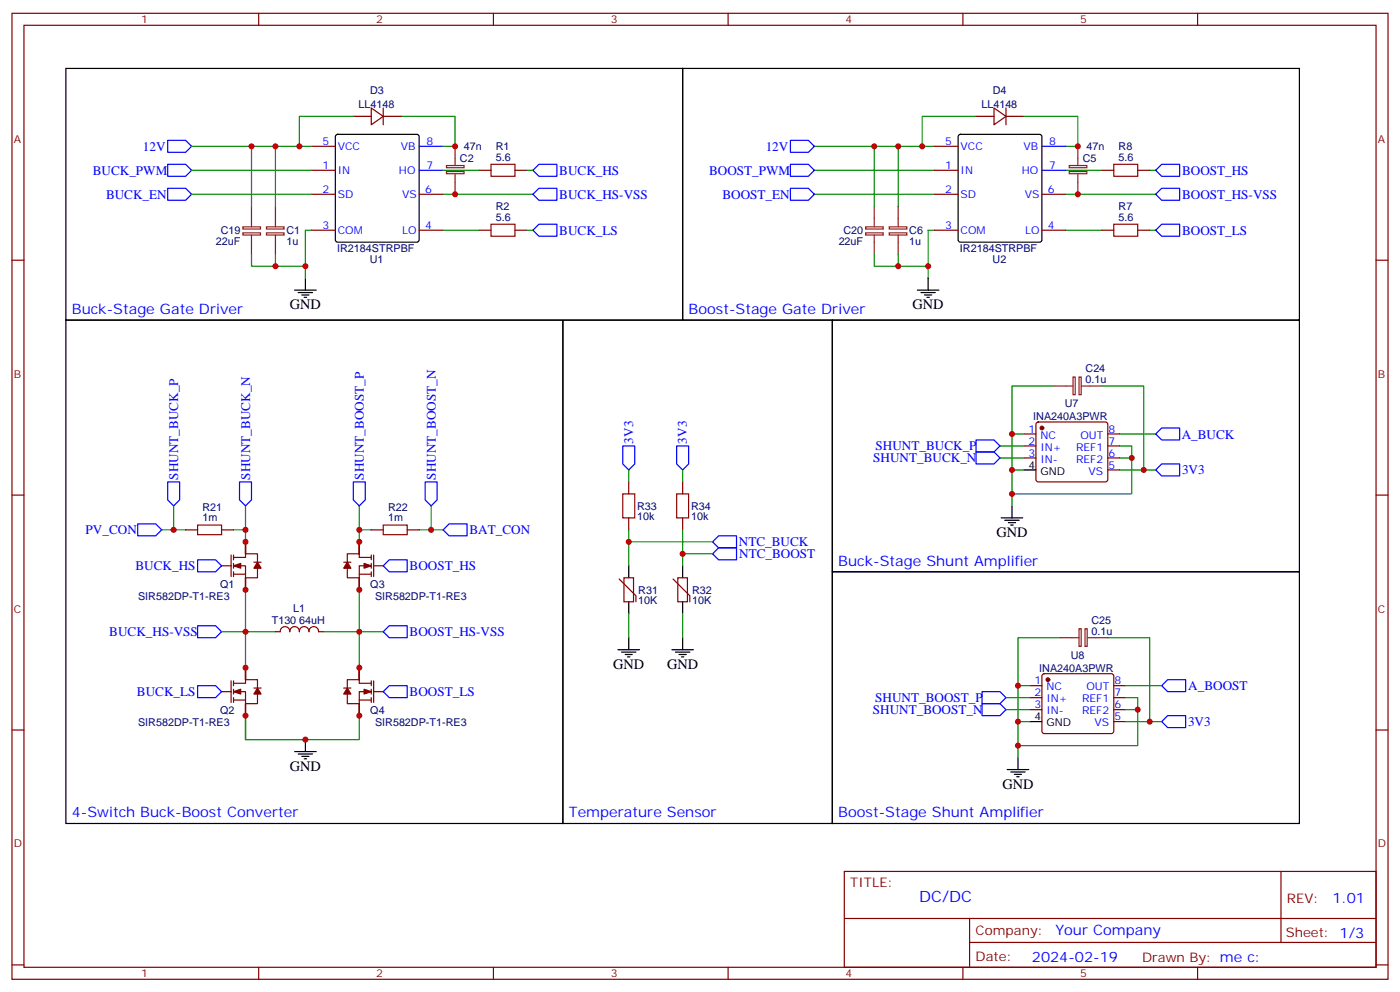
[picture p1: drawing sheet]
<svg xmlns="http://www.w3.org/2000/svg" width="412mm" height="292mm" viewBox="0 0 412 292" stroke-linecap="round" stroke-linejoin="round" font-family="sans-serif">
<g fill="none" stroke="#870000" stroke-width=".35">
<path d="M3.5 3.9h405.4v284.4h-405.4zM7.1 7.4h398.2v277.3h-398.2zM76.2 3.9v3.5M145.3 3.9v3.5M214.5 3.9v3.5M283.6 3.9v3.5M352.8 3.9v3.5M104.1 34.3h5.3M109.4 31.8l3.5 2.5-3.5 2.4zM112.9 34.3h5.3M112.9 31.8v4.9M287.5 34.3h5.3"/>
<path d="M292.8 31.8l3.5 2.5-3.5 2.4zM296.3 34.3h5.3M296.3 31.8v4.9M91.7 50.1h7.1M91.7 57.2h7.1M91.7 43.1h7.1M123.5 57.2h7M141.1 50.1h3.5M151.7 50.1h3.5M275.2 50.1h7M275.2 57.2h7M275.2 43.1h7"/>
<path d="M306.9 57.2h7.1M324.6 50.1h3.5M335.1 50.1h3.6M3.5 76.6h3.6M91.7 67.8h7.1M123.5 67.8h7M141.1 67.8h3.5M151.7 67.8h3.5M275.2 67.8h7M306.9 67.8h7.1M324.6 67.8h3.5M335.1 67.8h3.6"/>
<path d="M405.3 76.6h3.6M301.6 127.7h3.6M301.6 131.3h3.6M301.6 134.8h3.6M305.4 124.4l.5-.2h19.7l.5 .2 .2 .5v16.2l-.2 .5-.5 .3h-19.7l-.5-.3-.2-.5v-16.2zM326.3 127.7h3.5M326.3 131.3h3.5M326.3 134.8h3.5M326.3 138.3h3.5M3.5 145.7h3.6M54.7 156h3.5M65.3 156h3.5"/>
<path d="M72.3 159.5v3.5M105.8 159.5v3.5M109.4 156h3.5M119.9 156h3.6M185.2 141.9v3.5M185.2 152.4v3.6M201.1 141.9v3.5M201.1 152.4v3.6M405.3 145.7h3.6M65.3 166.5h2.8M68.1 163.4v6.3M68.8 166.5h3.5v3.6"/>
<path d="M68.8 164.1h3.5v-1.1h3.5v2.5M68.8 163.4v1.4M68.8 165.8v1.5M68.8 168.3v1.4M68.8 169h3.5M72.3 170.1v3.5M74.8 165.5h2.1M75.8 167.3v2.8h-3.5M101.2 165.5h2.2M102.3 167.3v2.8h3.5M105.8 169h3.6M105.8 170.1v3.5"/>
<path d="M109.4 166.5h-3.6v3.6M109.4 164.1h-3.6v-1.1h-3.5v2.5M109.4 163.4v1.4M109.4 165.8v1.5M109.4 168.3v1.4M110.1 166.5h2.8M110.1 163.4v6.3M182.4 170.4l4.9 5v1.7M183.8 170.1h2.8v7h-2.8zM198.3 170.4l4.9 5v1.7M199.7 170.1h2.8v7h-2.8zM72.3 196.5v3.6"/>
<path d="M81.1 185.9h1.4a1.41 1.41 0 0 1 1.5-1.5 1.41 1.41 0 0 1 1.4 1.5 1.41 1.41 0 0 1 1.4-1.5 1.41 1.41 0 0 1 1.4 1.5M88.2 185.9a1.41 1.41 0 0 1 1.4-1.5 1.41 1.41 0 0 1 1.4 1.5 1.41 1.41 0 0 1 1.4-1.5 1.41 1.41 0 0 1 1.4 1.6l1.4-.1M105.8 196.5v3.6M307.2 198.5l.4-.2h19.8l.5 .2 .2 .5v16.2l-.3 .5-.4 .2h-19.8l-.5-.2-.2-.5v-16.2zM3.5 214.9h3.6M65.3 203.6h2.8M68.1 200.4v6.4M68.8 203.6h3.5v3.5M68.8 201.1h3.5v-1h3.5v2.4M68.8 200.4v1.4M68.8 202.9v1.4M68.8 205.4v1.4"/>
<path d="M68.8 206.1h3.5M72.3 207.1v3.5M74.8 202.5h2.1M75.8 204.3v2.8h-3.5M101.2 202.5h2.2M102.3 204.3v2.8h3.5M105.8 206.1h3.6M105.8 207.1v3.5M109.4 203.6h-3.6v3.5M109.4 201.1h-3.6v-1h-3.5v2.4M109.4 200.4v1.4M109.4 202.9v1.4"/>
<path d="M109.4 205.4v1.4M110.1 203.6h2.8M110.1 200.4v6.4M303.4 201.8h3.5M303.4 205.4h3.5M303.4 208.9h3.5M328.1 201.8h3.5M328.1 205.4h3.5M328.1 208.9h3.5M328.1 212.4h3.5M405.3 214.9h3.6M248.7 256.5h156.6v28.2h-156.6z"/>
<path d="M377.3 256.5v20.9M248.7 270.4h156.5M285.6 277.4h119.6M285.6 270.4v14.1M3.5 284h3.6M76.2 284.7v3.6M145.3 284.7v3.6M214.5 284.7v3.6M283.6 284.7v3.6M352.8 284.7v3.6M405.3 284h3.6"/>
</g>
<g fill="#870000" stroke="#870000" stroke-width=".35">
<path d="M75.8 165.5l1.1 1.8h-2.1z"/>
<path d="M68.8 166.5l2.1-.7v1.5z"/>
<path d="M75.8 202.5l1.1 1.8h-2.1z"/>
<path d="M68.8 203.6l2.1-.7v1.4z"/>
<path d="M102.3 165.5l1.1 1.8h-2.2z"/>
<path d="M107.2 165.8l2.2 .7-2.2 .8z"/>
<path d="M102.3 202.5l1.1 1.8h-2.2z"/>
<path d="M107.2 202.9l2.2 .7-2.2 .7z"/>
<circle cx="306.9" cy="126" r=".53"/>
<circle cx="308.7" cy="200.1" r=".53"/>
</g>
<g fill="none" stroke="#008700" stroke-width=".35">
<path d="M104.1 34.3h-15.9v8.8M118.2 34.3h15.9v8.8h-3.6M287.5 34.3h-15.9v8.8M301.6 34.3h15.9v8.8h-3.5M56.4 43.1h35.3M56.4 57.2h35.3M56.4 50.1h35.3M74.1 43.1v17.6M81.1 43.1v17.6M130.5 57.2h26.5M130.5 50.1h10.6M155.2 50.1h1.8"/>
<path d="M239.9 43.1h35.3M239.9 57.2h35.3M239.9 50.1h35.3M257.5 43.1v17.6M264.6 43.1v17.6M314 57.2h26.4M314 50.1h10.6M338.7 50.1h1.7M74.1 74.8v3.6h7M81.1 74.8v3.6h8.9M91.7 67.8h-1.7v14.1M130.5 67.8h10.6"/>
<path d="M155.2 67.8h1.8M257.5 74.8v3.6h7.1M264.6 74.8v3.6h8.8M275.2 67.8h-1.8v14.1M314 67.8h10.6M338.7 67.8h1.7M310.4 113.6h-12.3v14.1M324.6 113.6h12.3v24.7M185.2 138.3v3.6M201.1 138.3v3.6M294.6 134.8h7M294.6 131.3h7"/>
<path d="M301.6 138.3h-3.5v10.6M301.6 127.7h-3.5v10.6M329.8 134.8h3.6v10.6h-35.3M329.8 131.3h3.6v3.5M329.8 127.7h10.6M329.8 138.3h10.6M47.6 156h7.1M51.2 148.9v7.1M68.8 156h3.5v3.5M72.3 148.9v7.1M105.8 148.9v7.1M109.4 156h-3.6v3.5"/>
<path d="M123.5 156h7M127 148.9v7.1M185.2 156v10.5M185.2 159.5h24.7M201.1 156v10.5M72.3 173.6v22.9M105.8 173.6v22.9M201.1 163h8.8M65.3 185.9h15.8M95.2 185.9h17.7M185.2 180.7v7M201.1 180.7v7"/>
<path d="M312.2 187.7h-12.3v14.1M326.3 187.7h12.4v24.7M72.3 210.6v7.1h33.5v-7.1M296.3 208.9h7.1M296.3 205.4h7.1M303.4 212.4h-3.5v10.6M303.4 201.8h-3.5v10.6M331.6 208.9h3.5v10.6h-35.2M331.6 205.4h3.5v3.5M331.6 201.8h10.6M331.6 212.4h10.6"/>
</g>
<g fill="none" stroke="#00f" stroke-width=".35">
<path d="M49.4 41.3h5.3l1.7 1.8-1.7 1.7h-5.3zM49.4 48.4h5.3l1.7 1.7-1.7 1.8h-5.3zM49.4 55.4h5.3l1.7 1.8-1.7 1.7h-5.3zM123.5 50.1h7M123.5 43.1h7M157 50.1l1.7-1.7h5.3v3.5h-5.3zM157 57.2l1.7-1.8h5.3v3.5h-5.3zM232.8 55.4h5.3l1.8 1.8-1.8 1.7h-5.3zM232.8 48.4h5.3l1.8 1.7-1.8 1.8h-5.3zM232.8 41.3h5.3l1.8 1.8-1.8 1.7h-5.3zM306.9 50.1h7.1M306.9 43.1h7.1"/>
<path d="M340.4 50.1l1.8-1.7h5.3v3.5h-5.3zM342.2 55.4h5.3v3.5h-5.3l-1.8-1.7zM157 67.8l1.7-1.8h5.3v3.5h-5.3zM340.4 67.8l1.8-1.8h5.3v3.5h-5.3zM183.4 131.3h3.6v5.3l-1.8 1.7-1.8-1.7zM199.3 131.3h3.5v5.3l-1.7 1.7-1.8-1.7zM287.5 129.5h5.3l1.8 1.8-1.8 1.7h-5.3zM287.5 133h5.3l1.8 1.8-1.8 1.8h-5.3zM342.2 126h5.3v3.5h-5.3l-1.8-1.8zM342.2 136.6h5.3v3.5h-5.3l-1.8-1.8zM40.6 154.2h5.3l1.7 1.8-1.7 1.7h-5.3zM49.4 141.9h3.5v5.2l-1.7 1.8-1.8-1.8z"/>
<path d="M70.6 141.9h3.5v5.2l-1.8 1.8-1.7-1.8zM104.1 141.9h3.5v5.2l-1.8 1.8-1.7-1.8zM125.2 141.9h3.6v5.2l-1.8 1.8-1.8-1.8zM130.5 156l1.8-1.8h5.3v3.5h-5.3zM209.9 159.5l1.8-1.8h5.3v3.6h-5.3zM58.2 164.8h5.3l1.8 1.7-1.8 1.8h-5.3zM114.7 164.8h5.2v3.5h-5.2l-1.8-1.8zM209.9 163l1.8-1.7h5.3v3.5h-5.3zM58.2 184.2h5.3l1.8 1.7-1.8 1.8h-5.3zM112.9 185.9l1.8-1.7h5.2v3.5h-5.2zM58.2 201.8h5.3l1.8 1.8-1.8 1.8h-5.3zM112.9 203.6l1.8-1.8h5.2v3.6h-5.2z"/>
<path d="M289.3 203.6h5.3l1.7 1.8-1.7 1.7h-5.3zM289.3 207.1h5.3l1.7 1.8-1.7 1.7h-5.3zM342.2 201.8l1.8-1.7h5.2v3.5h-5.2zM342.2 212.4l1.8-1.8h5.2v3.6h-5.2z"/>
</g>
<g fill="none" stroke="#000" stroke-width=".35">
<path d="M19.4 20.1h181.7v74.1h-181.7zM99 39.8l.5-.3h23.3l.5 .3 .2 .5v30.3l-.3 .5-.4 .2h-23.3l-.5-.2-.2-.5v-30.3zM201.1 20.1h181.7v74.1h-181.7zM282.5 39.8l.4-.3h23.3l.5 .3 .2 .5v30.3l-.2 .5-.5 .2h-23.3l-.5-.2-.2-.5v-30.3zM19.4 94.2h146.4v148.2h-146.4zM86.8 85.4h6.3M87.8 86.1h4.3M88.9 86.8h2.1M89.6 87.5h.7M90 81.9v3.5M165.8 94.2h79.4v148.2h-79.4zM245.2 94.2h137.6v74.1h-137.6z"/>
<path d="M270.2 85.4h6.4M271.3 86.1h4.2M272.3 86.8h2.2M273 87.5h.8M273.4 81.9v3.5M301.6 138.3h3.6M294.9 152.4h6.4M296 153.1h4.2M297 153.8h2.2M297.7 154.6h.7M298.1 148.9v3.5M185.2 166.5v3.6"/>
<path d="M185.2 177.1v3.6M201.1 166.5v3.6M201.1 177.1v3.6M245.2 168.3h137.6v74.1h-137.6zM182 191.2h6.4M183.1 191.9h4.2M184.1 192.7h2.2M184.9 193.4h.7M185.2 187.7v3.5M197.9 191.2h6.4M199 191.9h4.2M200 192.7h2.1"/>
<path d="M200.7 193.4h.7M201.1 187.7v3.5M90 217.7v3.5M303.4 212.4h3.5M86.8 221.2h6.3M87.8 221.9h4.3M88.9 222.6h2.1M89.6 223.3h.7M296.7 226.5h6.3M297.7 227.2h4.3M298.8 227.9h2.1M299.5 228.6h.7"/>
<path d="M299.9 223v3.5"/>
</g>
<g fill="none" stroke="#8c2424" stroke-width=".35">
<path d="M131.5 50.5h5.2v.6h-5.2zM131.5 48.7h5.2v.7h-5.2zM134.1 43.1v5.6M134.1 51.2v6M315 50.5h5.1v.6h-5.1zM315 48.7h5.1v.7h-5.1zM317.5 43.1v5.6M317.5 51.2v6M71.5 66.8h5.2v.6h-5.2zM71.5 68.5h5.2v.7h-5.2zM74.1 60.7v6M74.1 69.2v5.6"/>
<path d="M78.5 66.8h5.2v.6h-5.2zM78.5 68.5h5.2v.7h-5.2zM81.1 60.7v6M81.1 69.2v5.6M255 66.8h5.2v.6h-5.2zM255 68.5h5.2v.7h-5.2zM257.5 60.7v6M257.5 69.2v5.6M261.9 66.8h5.2v.6h-5.2zM261.9 68.5h5.2v.7h-5.2zM264.6 60.7v6M264.6 69.2v5.6"/>
<path d="M310.4 113.6h5.7M316.1 111h.6v5.2h-.6zM317.9 111h.6v5.2h-.6zM318.6 113.6h6M312.2 187.7h5.7M317.9 185.1h.6v5.2h-.6zM319.6 185.1h.7v5.2h-.7zM320.3 187.7h6"/>
</g>
<path d="M144.6 48.4h7.1v3.5h-7.1zM328.1 48.4h7v3.5h-7zM144.6 66h7.1v3.5h-7.1zM328.1 66h7v3.5h-7zM58.2 154.6h7.1v2.8h-7.1zM112.9 154.6h7v2.8h-7zM183.4 145.4h3.6v7h-3.6zM199.3 145.4h3.5v7h-3.5z" fill="none" stroke="#a10000" stroke-width=".35"/>
<g fill="#c00">
<circle cx="72.3" cy="173.6" r=".88"/>
<circle cx="72.3" cy="159.5" r=".88"/>
<circle cx="72.3" cy="210.6" r=".88"/>
<circle cx="72.3" cy="196.5" r=".88"/>
<circle cx="105.8" cy="173.6" r=".88"/>
<circle cx="105.8" cy="159.5" r=".88"/>
<circle cx="105.8" cy="210.6" r=".88"/>
<circle cx="105.8" cy="196.5" r=".88"/>
<circle cx="72.3" cy="185.9" r=".88"/>
<circle cx="105.8" cy="185.9" r=".88"/>
<circle cx="134.1" cy="43.1" r=".88"/>
<circle cx="88.2" cy="43.1" r=".88"/>
<circle cx="271.6" cy="43.1" r=".88"/>
<circle cx="317.5" cy="43.1" r=".88"/>
<circle cx="90" cy="217.7" r=".88"/>
<circle cx="134.1" cy="57.2" r=".88"/>
<circle cx="317.5" cy="57.2" r=".88"/>
<circle cx="273.4" cy="78.4" r=".88"/>
<circle cx="264.6" cy="78.4" r=".88"/>
<circle cx="264.6" cy="43.1" r=".88"/>
<circle cx="257.5" cy="43.1" r=".88"/>
<circle cx="90" cy="78.4" r=".88"/>
<circle cx="81.1" cy="78.4" r=".88"/>
<circle cx="81.1" cy="43.1" r=".88"/>
<circle cx="74.1" cy="43.1" r=".88"/>
<circle cx="51.2" cy="156" r=".88"/>
<circle cx="105.8" cy="156" r=".88"/>
<circle cx="72.3" cy="156" r=".88"/>
<circle cx="127" cy="156" r=".88"/>
<circle cx="298.1" cy="138.3" r=".88"/>
<circle cx="299.9" cy="212.4" r=".88"/>
<circle cx="299.9" cy="219.5" r=".88"/>
<circle cx="335.1" cy="208.9" r=".88"/>
<circle cx="298.1" cy="145.4" r=".88"/>
<circle cx="333.4" cy="134.8" r=".88"/>
<circle cx="299.9" cy="201.8" r=".88"/>
<circle cx="336.9" cy="138.3" r=".88"/>
<circle cx="338.7" cy="212.4" r=".88"/>
<circle cx="298.1" cy="127.7" r=".88"/>
<circle cx="185.2" cy="159.5" r=".88"/>
<circle cx="201.1" cy="163" r=".88"/>
</g>
<text font-size="4.6" fill="#00f" x="270.8" y="265.5">DC/DC</text>
<g font-size="4.2" fill="#00f">
<text x="21.2" y="92.5">Buck-Stage Gate Driver</text>
<text x="202.8" y="92.5">Boost-Stage Gate Driver</text>
<text x="246.9" y="166.5">Buck-Stage Shunt Amplifier</text>
<text x="21.2" y="240.6">4-Switch Buck-Boost Converter</text>
<text x="167.6" y="240.6">Temperature Sensor</text>
<text x="246.9" y="240.6">Boost-Stage Shunt Amplifier</text>
<text x="392.5" y="265.8">1.01</text>
<text x="310.9" y="275.3">Your Company</text>
<text x="304" y="283.1">2024-02-19</text>
</g>
<g font-size="4.2">
<text x="85.4" y="91.1">GND</text>
<text x="268.8" y="91.1">GND</text>
<text x="293.5" y="158.1">GND</text>
<text x="180.6" y="196.9">GND</text>
<text x="196.5" y="196.9">GND</text>
<text x="85.4" y="226.9">GND</text>
<text x="295.3" y="232.2">GND</text>
</g>
<g font-size="3.9" fill="#00f">
<text x="42.1" y="44.3">12V</text>
<text x="225.5" y="44.3">12V</text>
<text x="27.3" y="51.4">BUCK_PWM</text>
<text x="164.7" y="51.4">BUCK_HS</text>
<text x="208.9" y="51.4">BOOST_PWM</text>
<text x="348.2" y="51.5">BOOST_HS</text>
<text x="31.2" y="58.5">BUCK_EN</text>
<text x="164.7" y="58.5">BUCK_HS-VSS</text>
<text x="212.8" y="58.5">BOOST_EN</text>
<text x="348.2" y="58.5">BOOST_HS-VSS</text>
<text x="164.8" y="69">BUCK_LS</text>
<text x="348.2" y="69.1">BOOST_LS</text>
<text x="186.5" y="130.6" transform="rotate(-90 186.5 130.6)">3V3</text>
<text x="202.4" y="130.6" transform="rotate(-90 202.4 130.6)">3V3</text>
<text x="348.1" y="129.1">A_BUCK</text>
<text x="257.2" y="136">SHUNT_BUCK_N</text>
<text x="257.9" y="132.5">SHUNT_BUCK_P</text>
<text x="52.5" y="141.1" transform="rotate(-90 52.5 141.1)">SHUNT_BUCK_P</text>
<text x="73.7" y="141.1" transform="rotate(-90 73.7 141.1)">SHUNT_BUCK_N</text>
<text x="107.2" y="141.1" transform="rotate(-90 107.2 141.1)">SHUNT_BOOST_P</text>
<text x="128.4" y="141.1" transform="rotate(-90 128.4 141.1)">SHUNT_BOOST_N</text>
<text x="348.2" y="139.6">3V3</text>
<text x="25.2" y="157.2">PV_CON</text>
<text x="138.3" y="157.2">BAT_CON</text>
<text x="217.6" y="160.8">NTC_BUCK</text>
<text x="39.9" y="167.8">BUCK_HS</text>
<text x="120.6" y="167.8">BOOST_HS</text>
<text x="217.7" y="164.3">NTC_BOOST</text>
<text x="32.2" y="187.2">BUCK_HS-VSS</text>
<text x="120.6" y="187.3">BOOST_HS-VSS</text>
<text x="350" y="203.2">A_BOOST</text>
<text x="40.4" y="204.9">BUCK_LS</text>
<text x="120.6" y="204.9">BOOST_LS</text>
<text x="257.8" y="206.5">SHUNT_BOOST_P</text>
<text x="257.1" y="210.1">SHUNT_BOOST_N</text>
<text x="350" y="213.7">3V3</text>
</g>
<g font-size="3.9" fill="#800">
<text x="250.5" y="261.1">TITLE:</text>
<text x="379.1" y="265.8">REV:</text>
<text x="287.4" y="275.3">Company:</text>
<text x="378.7" y="275.9">Sheet: 1/3</text>
<text x="287.4" y="283">Date:</text>
<text x="336.4" y="283.1">Drawn By: me c:</text>
</g>
<g font-size="3.2" fill="#800">
<text x="41.6" y="6.9">1</text>
<text x="110.8" y="6.9">2</text>
<text x="179.9" y="6.9">3</text>
<text x="249.1" y="6.9">4</text>
<text x="318.2" y="6.9">5</text>
<text x="4.1" y="42">A</text>
<text x="405.9" y="42">A</text>
<text x="4.1" y="111.2">B</text>
<text x="405.9" y="111.2">B</text>
<text x="4.1" y="180.3">C</text>
<text x="405.9" y="180.3">C</text>
<text x="4.1" y="249.4">D</text>
<text x="405.9" y="249.4">D</text>
<text x="41.6" y="287.7">1</text>
<text x="110.8" y="287.7">2</text>
<text x="179.9" y="287.7">3</text>
<text x="249.1" y="287.7">4</text>
<text x="318.2" y="287.7">5</text>
</g>
<g font-size="3.2" fill="#000080">
<text x="109" y="27.5">D3</text>
<text x="292.5" y="27.5">D4</text>
<text x="105.6" y="31.9">LL4148</text>
<text x="289.1" y="31.9">LL4148</text>
<text x="135.5" y="47.8">C2</text>
<text x="136.6" y="44.2">47n</text>
<text x="146.1" y="47.3">5.6</text>
<text x="146.1" y="44.1">R1</text>
<text x="318.9" y="47.8">C5</text>
<text x="320" y="44.2">47n</text>
<text x="329.5" y="47.3">5.6</text>
<text x="329.5" y="44.1">R8</text>
<text x="146.1" y="64.9">5.6</text>
<text x="146.1" y="61.8">R2</text>
<text x="329.5" y="64.9">5.6</text>
<text x="329.5" y="61.8">R7</text>
<text x="65" y="68.9">C19</text>
<text x="84.4" y="68.9">C1</text>
<text x="248.5" y="68.9">C20</text>
<text x="267.8" y="68.9">C6</text>
<text x="63.6" y="72.1">22uF</text>
<text x="84.4" y="72.1">1u</text>
<text x="99.3" y="74.2">IR2184STRPBF</text>
<text x="108.9" y="77.4">U1</text>
<text x="247" y="72.1">22uF</text>
<text x="267.8" y="72.1">1u</text>
<text x="282.8" y="74.2">IR2184STRPBF</text>
<text x="292.4" y="77.4">U2</text>
<text x="319.8" y="112.7">0.1u</text>
<text x="319.8" y="109.5">C24</text>
<text x="313.6" y="119.9">U7</text>
<text x="304.4" y="123.6">INA240A3PWR</text>
<text x="59.6" y="153.5">1m</text>
<text x="59.6" y="150.3">R21</text>
<text x="114.3" y="153.5">1m</text>
<text x="114.3" y="150.3">R22</text>
<text x="187.7" y="153.2">10k</text>
<text x="187.7" y="150.1">R33</text>
<text x="203.6" y="153.2">10k</text>
<text x="203.6" y="150.1">R34</text>
<text x="64.8" y="173">Q1</text>
<text x="109.1" y="173">Q3</text>
<text x="40.7" y="176.5">SIR582DP-T1-RE3</text>
<text x="110.5" y="176.5">SIR582DP-T1-RE3</text>
<text x="188" y="177.9">10K</text>
<text x="188" y="174.8">R31</text>
<text x="203.9" y="177.9">10K</text>
<text x="203.9" y="174.8">R32</text>
<text x="80.1" y="183.6">T130 64uH</text>
<text x="86.4" y="180.2">L1</text>
<text x="321.5" y="183.6">C25</text>
<text x="321.5" y="186.8">0.1u</text>
<text x="306.1" y="197.7">INA240A3PWR</text>
<text x="315.4" y="194">U8</text>
<text x="40.7" y="213.6">SIR582DP-T1-RE3</text>
<text x="64.8" y="210">Q2</text>
<text x="109.1" y="210">Q4</text>
<text x="110.5" y="213.6">SIR582DP-T1-RE3</text>
</g>
<g font-size="3.2" fill="#00f">
<text x="95" y="42.7">5</text>
<text x="99.5" y="44.1">VCC</text>
<text x="118.1" y="44.1">VB</text>
<text x="125.6" y="42.7">8</text>
<text x="278.4" y="42.7">5</text>
<text x="282.9" y="44.1">VCC</text>
<text x="301.5" y="44.1">VB</text>
<text x="309" y="42.7">8</text>
<text x="95" y="49.8">1</text>
<text x="99.5" y="51.2">IN</text>
<text x="117.5" y="51.2">HO</text>
<text x="125.6" y="49.8">7</text>
<text x="278.4" y="49.8">1</text>
<text x="282.9" y="51.2">IN</text>
<text x="301" y="51.2">HO</text>
<text x="309" y="49.8">7</text>
<text x="95" y="56.8">2</text>
<text x="99.5" y="58.2">SD</text>
<text x="118.4" y="58.2">VS</text>
<text x="125.2" y="56.8">6</text>
<text x="278.4" y="56.8">2</text>
<text x="282.9" y="58.2">SD</text>
<text x="301.9" y="58.2">VS</text>
<text x="308.7" y="56.8">6</text>
<text x="95" y="67.4">3</text>
<text x="99.5" y="68.8">COM</text>
<text x="118.5" y="68.8">LO</text>
<text x="125.2" y="67.4">4</text>
<text x="278.4" y="67.4">3</text>
<text x="282.9" y="68.8">COM</text>
<text x="301.9" y="68.8">LO</text>
<text x="308.7" y="67.4">4</text>
<text x="303" y="127.4">1</text>
<text x="303" y="130.9">2</text>
<text x="306.5" y="129.2">NC</text>
<text x="318.2" y="129.2">OUT</text>
<text x="326.5" y="130.9">7</text>
<text x="326.5" y="127.4">8</text>
<text x="303" y="134.4">3</text>
<text x="306.5" y="132.7">IN+</text>
<text x="306.5" y="136.2">IN-</text>
<text x="317" y="136.2">REF2</text>
<text x="317" y="132.7">REF1</text>
<text x="326.5" y="138">5</text>
<text x="326.5" y="134.4">6</text>
<text x="320.7" y="139.7">VS</text>
<text x="304.7" y="201.5">1</text>
<text x="308.2" y="203.2">NC</text>
<text x="320" y="203.2">OUT</text>
<text x="328.3" y="201.5">8</text>
<text x="304.7" y="205">2</text>
<text x="304.7" y="208.5">3</text>
<text x="308.2" y="206.8">IN+</text>
<text x="318.7" y="206.8">REF1</text>
<text x="328.3" y="208.5">6</text>
<text x="328.3" y="205">7</text>
<text x="308.2" y="210.3">IN-</text>
<text x="318.7" y="210.3">REF2</text>
<text x="322.4" y="213.8">VS</text>
<text x="328.3" y="212.1">5</text>
</g>
<g font-size="3.2">
<text x="303" y="138">4</text>
<text x="306.5" y="139.7">GND</text>
<text x="304.7" y="212.1">4</text>
<text x="308.2" y="213.8">GND</text>
</g>
</svg>
